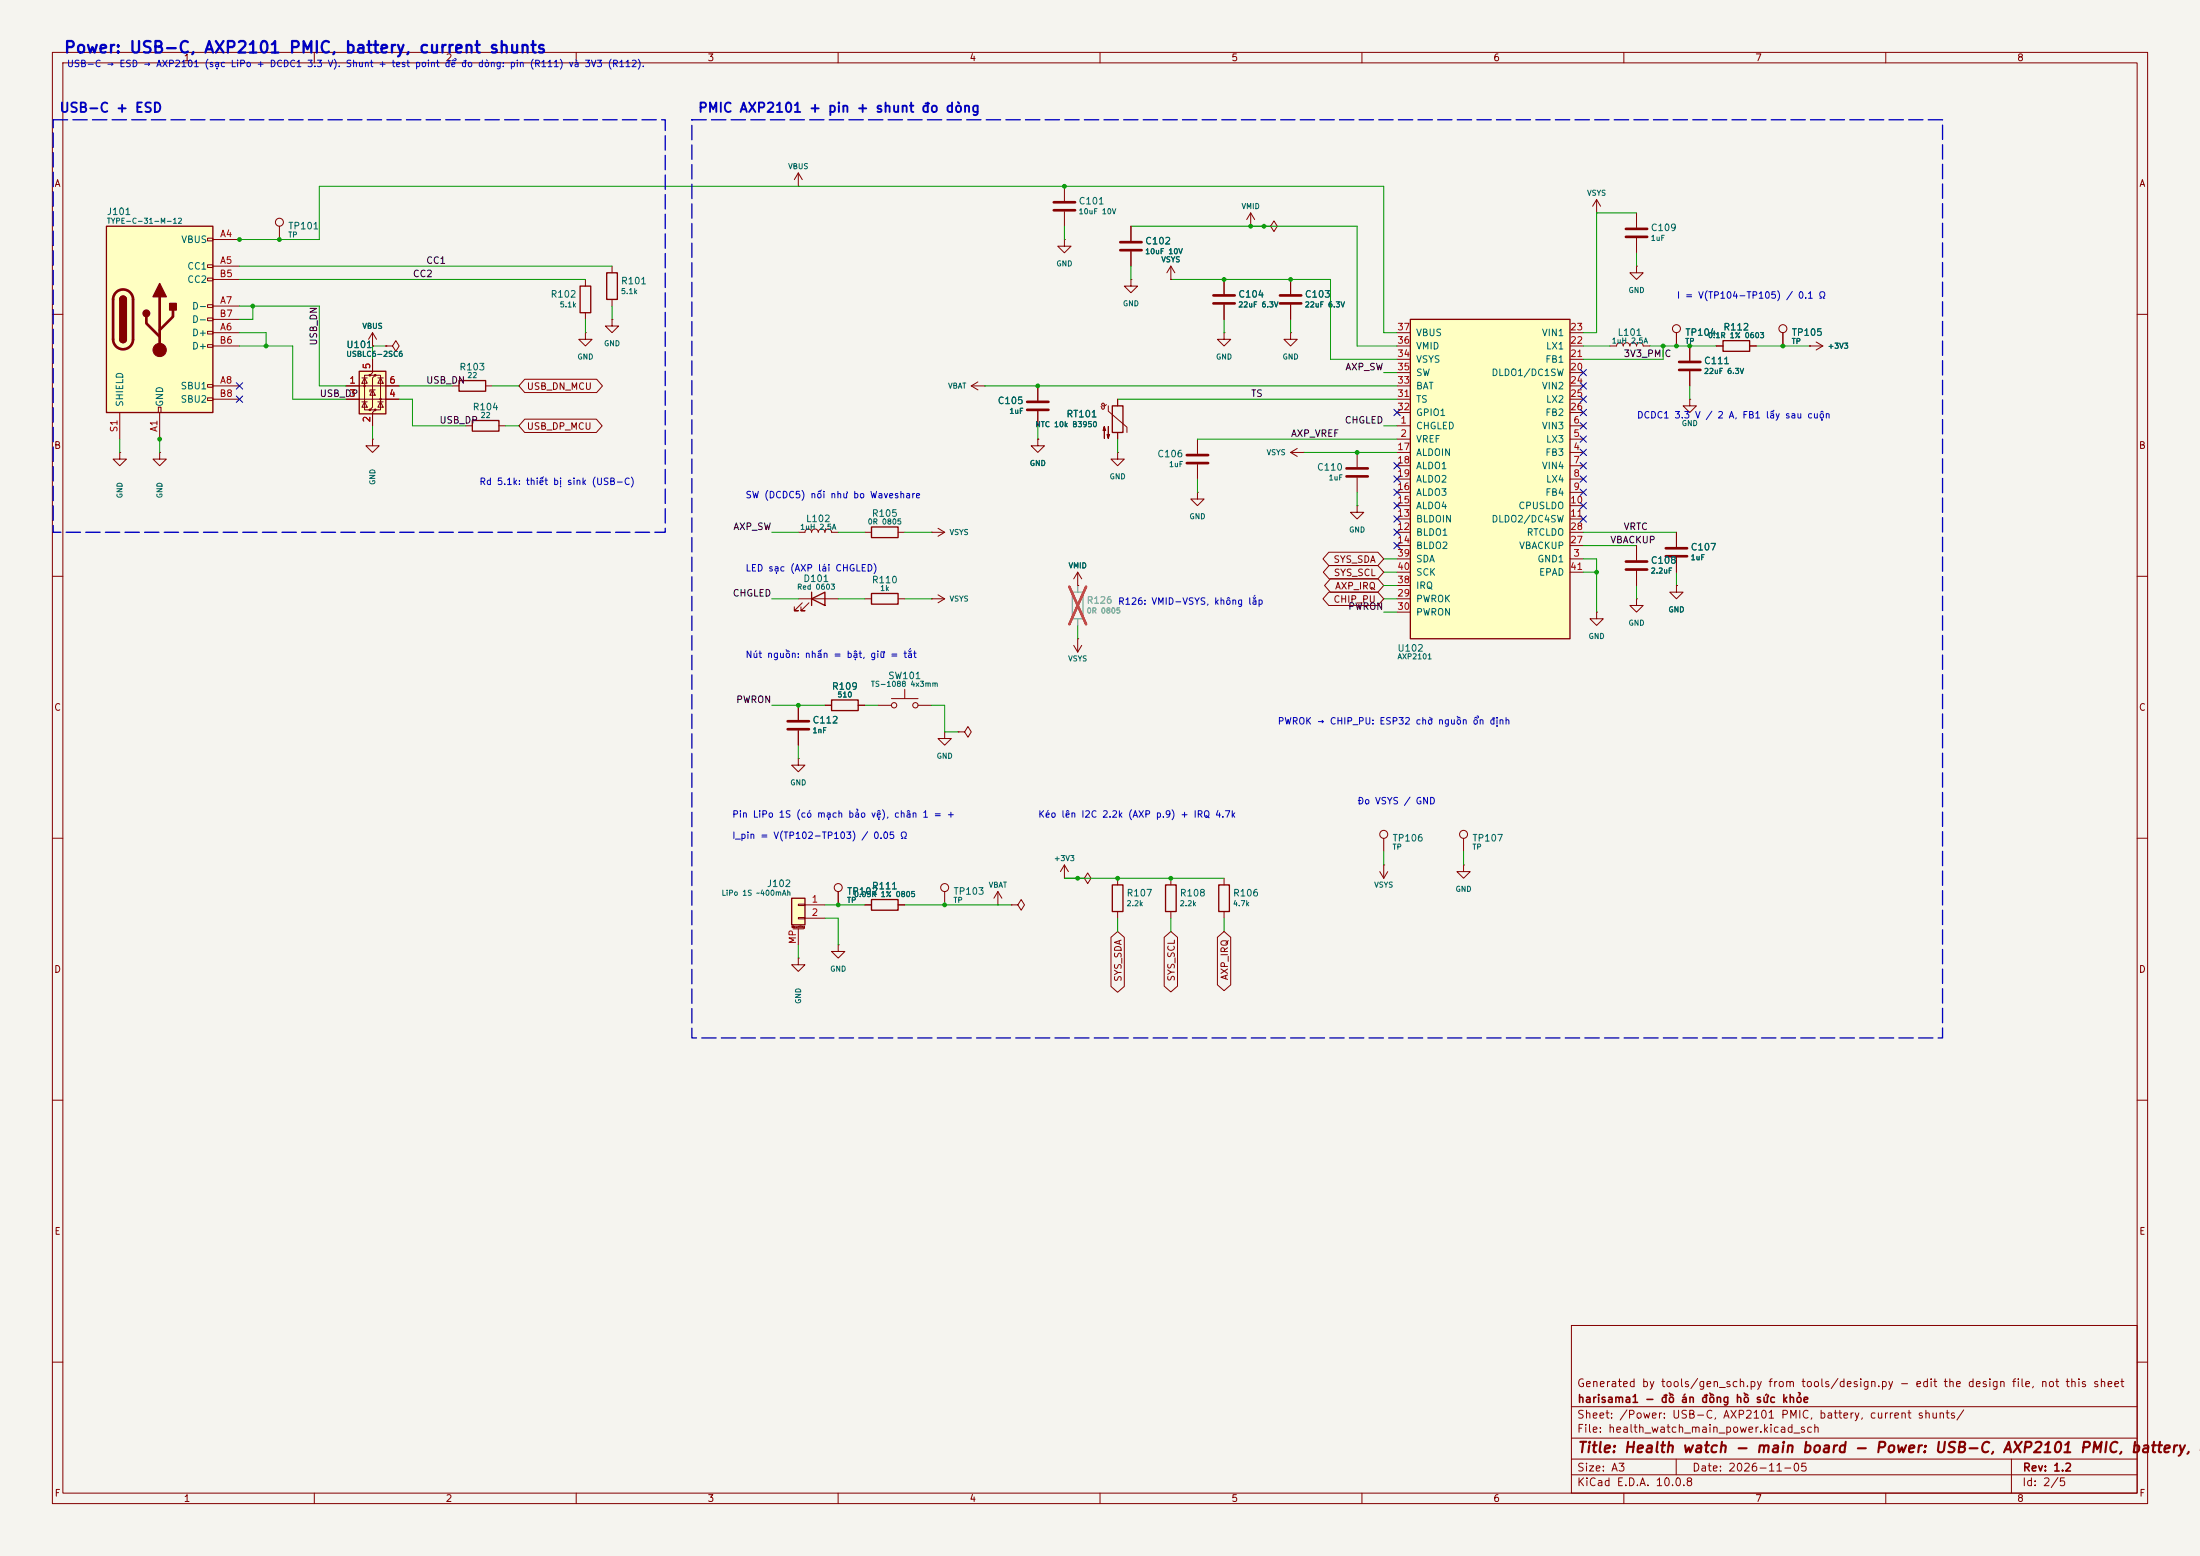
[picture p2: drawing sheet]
<svg xmlns="http://www.w3.org/2000/svg" width="420mm" height="297mm" viewBox="0 0 420 297" stroke-linecap="round" stroke-linejoin="round" font-family="sans-serif">
<path d="M0 0h420v297h-420z" fill="#f5f4ef" stroke="#f5f4ef" stroke-width=".19"/>
<g fill="none" stroke="#840000" stroke-width=".19">
<path d="M10 10h400v277h-400zM12 12h396v273h-396zM60 10v2M110 10v2M160 10v2M210 10v2M260 10v2M310 10v2M360 10v2M10 60h2M408 60h2M88.9 81.3h1.3"/>
<path d="M95.2 81.3h1.3M246.4 86.4l1.2 .7M246.4 86.4h2.5M247.6 85.6l-1.2 .8M248.9 86.4h.1M10 110h2M304.8 116.8v1.3h1.3l-1.3 1.3-1.3-1.3h1.3M304.8 116.8h.1M312.4 114.3v1.3h1.3l-1.3 1.2-1.3-1.2h1.3M312.4 114.3h.1M408 110h2M10 160h2"/>
<path d="M408 160h2M279.4 160v2.6M10 210h2M408 210h2M300 253h108v32h-108zM10 260h2M300 278.5h108M300 274.5h108M300 268.5h108M320 278.5v3M384 278.5v6.5M408 260h2"/>
<path d="M60 285v2M110 285v2M160 285v2M210 285v2M260 285v2M300 281.5h108M310 285v2M360 285v2"/>
<circle cx="279.4" cy="159.3" r=".76"/>
</g>
<path d="M90.2 80.3h5v2h-5z" fill="none" stroke="#840000" stroke-width=".25"/>
<path d="M269.2 61h30.5v60.9h-30.5z" fill="#ffffc2"/>
<path d="M269.2 61h30.5v60.9h-30.5zM158.7 133.6h5.1v2h-5.1z" fill="none" stroke="#840000" stroke-width=".25"/>
<g fill="none" stroke="#840000" stroke-width=".19">
<path d="M266.7 71.1h2.5M266.7 68.6h2.5M266.7 66h2.5M266.7 63.5h2.5M266.7 73.7h2.5M266.7 76.2h2.5M266.7 78.7h2.5M299.7 71.1h2.6M299.7 68.6h2.6M299.7 66h2.6M299.7 63.5h2.6M299.7 73.7h2.6"/>
<path d="M299.7 76.2h2.6M299.7 78.7h2.6M345.4 66h.1M345.4 66h2.6M346.7 65.3l1.3 .7M348 66l-1.3 .8M266.7 81.3h2.5M266.7 83.8h2.5M266.7 86.4h2.5M266.7 88.9h2.5M266.7 91.4h2.5M266.7 94h2.5"/>
<path d="M266.7 96.5h2.5M266.7 99.1h2.5M299.7 81.3h2.6M299.7 83.8h2.6M299.7 86.4h2.6M299.7 88.9h2.6M299.7 91.4h2.6M299.7 94h2.6M299.7 96.5h2.6M299.7 99.1h2.6M266.7 106.7h2.5M266.7 101.6h2.5"/>
<path d="M266.7 104.1h2.5M266.7 114.3h2.5M266.7 116.8h2.5M266.7 111.8h2.5M266.7 109.2h2.5M299.7 106.7h2.6M299.7 101.6h2.6M299.7 104.1h2.6M299.7 109.2h2.6M320 111.8v1.2h1.3l-1.3 1.3-1.2-1.3h1.2M320 111.8h.1M152.4 134.6v2.8"/>
<path d="M152.4 139.4v2.8M157.5 134.6h1.2M163.8 134.6h1.3M152.4 144.8v1.3h1.3l-1.3 1.2-1.3-1.2h1.3M152.4 144.8h.1M152.4 182.9v1.3h1.3l-1.3 1.2-1.3-1.2h1.3M152.4 182.9h.1"/>
</g>
<path d="M150.4 137.7h4M150.4 139.2h4" fill="none" stroke="#840000" stroke-width=".51"/>
<path d="M151.1 171.5h2.6v5h-2.6z" fill="#ffffc2"/>
<path d="M87.6 72.6h5.1v2.1h-5.1zM151.1 171.5h2.6v5h-2.6z" fill="none" stroke="#840000" stroke-width=".25"/>
<path d="M86.4 73.7h1.2M92.7 73.7h1.3M228.6 83.8v2.8M228.6 88.6v2.8M151.4 177.3h2M152.4 172.6h1.3v.2h-1.3zM152.4 175.1h1.3v.3h-1.3zM152.4 177.3v3M153.7 172.7h3.8M153.7 175.3h3.8M279.4 165.1v1.3h1.3l-1.3 1.2-1.3-1.2h1.3M279.4 165.1h.1" fill="none" stroke="#840000" stroke-width=".19"/>
<path d="M226.6 86.9h4M226.6 88.4h4" fill="none" stroke="#840000" stroke-width=".51"/>
<path d="M68.6 70.9h5.1v8.1h-5.1z" fill="#ffffc2"/>
<g fill="#840000">
<circle cx="69.6" cy="73.7" r=".25"/>
<circle cx="70.6" cy="71.6" r=".25"/>
<circle cx="70.6" cy="78.2" r=".25"/>
<circle cx="71.6" cy="71.6" r=".25"/>
<circle cx="71.6" cy="78.2" r=".25"/>
<circle cx="72.6" cy="76.2" r=".25"/>
</g>
<g fill="none" stroke="#840000" stroke-width=".19">
<path d="M66 73.7h10.2M66 76.2h10.2M69.1 76.7h1M69.1 72.1h1M69.6 72.1l.5 1.1h-1zM69.6 76.7l.5 1h-1zM70.6 71.6h-1v6.6h1M71.1 68.6v2.5l-.5 .5h1l-.5 .5v5.6l-.5 .5h1l-.5 .5v2.6M71.1 74.4l.5 1h-1zM71.1 66h.1M71.1 63.5v2.5M71.1 63.5l-.7 1.3"/>
<path d="M71.1 63.5l.8 1.3M71.6 74.4h-1v.4M71.6 71.6h1v6.6h-1M72.1 76.7h1.1M72.1 72.1h1.1M72.6 72.1l.6 1.1h-1.1zM72.6 76.7l.6 1h-1.1zM73.7 66h1.2l.7-1 .6 1-.6 1.1-.7-1.1M73.7 66h.1"/>
</g>
<path d="M68.6 70.9h5.1v8.1h-5.1z" fill="none" stroke="#840000" stroke-width=".25"/>
<path d="M20.3 43.2h20.3v35.5h-20.3z" fill="#ffffc2"/>
<g fill="none" stroke="#840000" stroke-width=".19">
<path d="M152.4 35.6h.1M152.4 33l-.8 1.3M152.4 33l.8 1.3M152.4 33v2.6M203.2 35.6v2.8M304.8 38.1l-.8 1.3M304.8 38.1l.8 1.3M304.8 38.1v2.5M39.6 45.5h1v.5h-1zM39.6 50.5h1v.6h-1zM39.6 53.1h1v.5h-1zM39.6 58.2h1v.5h-1z"/>
<path d="M40.6 45.7h5.1M40.6 50.8h5.1M40.6 58.4h5.1M40.6 53.3h5.1M53.3 43.2v2.5M111.8 53.3v1.3M111.8 59.7v1.3M116.8 50.8v1.3M116.8 57.2v1.2M203.2 45.7v1.3h1.3l-1.3 1.3-1.3-1.3h1.3M203.2 45.7h.1M203.2 40.4v2.8"/>
<path d="M215.9 53.3v1.3h1.3l-1.3 1.3-1.3-1.3h1.3M215.9 53.3h.1M215.9 43.2v2.8M215.9 48v2.8M223.5 53.3h.1M223.5 50.8v2.5M223.5 50.8l-.7 1.3M223.5 50.8l.8 1.3M233.7 53.3v2.8M233.7 58.2v2.8M238.8 43.2h.1M238.8 40.6l-.8 1.3"/>
<path d="M238.8 40.6l.7 1.3M238.8 40.6v2.6M241.3 43.2h1.3l.6-1 .6 1-.6 1-.6-1M241.3 43.2h.1M246.4 53.3v2.8M246.4 58.2v2.8M304.8 40.6h.1M312.4 50.8v1.3h1.3l-1.3 1.2-1.3-1.2h1.3M312.4 50.8h.1M312.4 40.6v2.8M312.4 45.5v2.8M22.9 78.7v5.1"/>
<path d="M30.2 77.7h.5v1h-.5zM30.5 78.7v5.1M39.6 60.7h1v.5h-1zM39.6 63.2h1v.6h-1zM39.6 65.8h1v.5h-1zM39.6 73.4h1v.5h-1zM39.6 75.9h1v.6h-1zM40.6 63.5h5.1M40.6 73.7h5.1M40.6 66h5.1M40.6 61h5.1M40.6 76.2h5.1"/>
<path d="M66 73.7h2.6M66 76.2h2.6M71.1 66h.1M71.1 68.6v2.5M71.1 78.7v2.6M73.7 66h.1M73.7 73.7h2.5M73.7 76.2h2.5M100.2 72.4h13.7l1.1 1.3-1.1 1.2h-13.7l-1.1-1.2zM111.8 63.5v1.3h1.2l-1.2 1.2-1.3-1.2h1.3M111.8 63.5h.1M116.8 61v1.2h1.3l-1.3 1.3-1.2-1.3h1.2"/>
<path d="M116.8 61h.1M185.4 73.7h2.6M185.4 73.7l1.3 .7M186.7 72.9l-1.3 .8M188 73.7h.1M198.1 73.7v2.8M198.1 78.5v2.8M210.2 77.6l.2 .4 .2 .1M211.2 77.2l-.2 .2-.4 .1-.2-.1v-.3l.2-.1 .2 .2v.7l-.2 .2M211.6 77.5v1l3.5 3v1.1M213.4 76.2v1.3M233.7 63.5v1.3h1.2l-1.2 1.2-1.3-1.2h1.3"/>
<path d="M233.7 63.5h.1M246.4 63.5v1.3h1.2l-1.2 1.2-1.3-1.2h1.3M246.4 63.5h.1M307.3 66h1.3a.64 .64 0 0 1 .6-.6 .64 .64 0 0 1 .7 .6 .64 .64 0 0 1 .6-.6 .64 .64 0 0 1 .6 .6 .64 .64 0 0 1 .7-.6 .64 .64 0 0 1 .6 .6 .64 .64 0 0 1 .7-.6 .64 .64 0 0 1 .6 .6h1.3M320 63.5v2.5M322.6 76.2v1.3h1.2l-1.2 1.2-1.3-1.2h1.3M322.6 76.2h.1M322.6 66v2.8M322.6 70.9v2.8M327.7 66h1.2M334 66h1.3M340.4 63.5v2.5"/>
<path d="M345.4 66h.1M22.9 86.4v1.2h1.2l-1.2 1.3-1.3-1.3h1.3M22.9 86.4h.1M30.5 86.4v1.2h1.2l-1.2 1.3-1.3-1.3h1.3M30.5 86.4h.1M71.1 83.8v1.3h1.3l-1.3 1.3-1.3-1.3h1.3M71.1 83.8h.1M100.2 80h13.6l1.2 1.3-1.2 1.3h-13.6l-1.1-1.3zM198.1 83.8v1.3h1.3l-1.3 1.3-1.3-1.3h1.3M198.1 83.8h.1M213.4 86.4v1.2h1.2l-1.2 1.3-1.3-1.3h1.3M213.4 86.4h.1"/>
<path d="M213.4 82.6v1.2M228.6 94v1.3h1.3l-1.3 1.2-1.3-1.2h1.3M228.6 94h.1M259.1 96.5v1.3h1.2l-1.2 1.3-1.3-1.3h1.3M259.1 96.5h.1M259.1 86.4v2.8M259.1 91.2v2.8M152.4 101.6h1.3a.64 .64 0 0 1 .6-.6 .64 .64 0 0 1 .6 .6 .64 .64 0 0 1 .7-.6 .64 .64 0 0 1 .6 .6 .64 .64 0 0 1 .6-.6 .64 .64 0 0 1 .7 .6 .64 .64 0 0 1 .6-.6 .64 .64 0 0 1 .6 .6h1.3M152.4 114.3h7.6M153.2 115.1l-1.6 1.5h.8h-.8v-.8M154.4 115.1l-1.5 1.5h.8h-.8v-.8M165.1 101.6h1.3"/>
<path d="M165.1 114.3h1.3M171.4 101.6h1.3M171.4 114.3h1.3M177.8 114.3h.1M177.8 101.6h.1M177.8 101.6h2.5M177.8 114.3h2.5M179.1 113.5l1.2 .8M179.1 100.8l1.2 .8M180.3 114.3l-1.2 .8M180.3 101.6l-1.2 .8M205.7 111.8h.1"/>
<path d="M205.7 109.2l-.7 1.3M205.7 109.2l.8 1.3M205.7 109.2v2.6M253.7 113h9.3l1.2 1.3-1.2 1.3h-9.3l-1.1-1.3zM253.7 105.4h9.3l1.2 1.3-1.2 1.3h-9.3l-1.1-1.3zM253.7 107.9h9.3l1.2 1.3-1.2 1.3h-9.3l-1.1-1.3zM254 110.5h9l1.2 1.3-1.2 1.2h-9l-1.1-1.2zM312.4 104.1v2.8M312.4 109v2.8M320 111.8h.1M320 101.6v2.8M320 106.4v2.8"/>
<path d="M152.4 134.6v2.8M152.4 139.4v2.8M157.5 134.6h1.2M163.8 134.6h1.3M167.6 134.6h2.6M170.2 133.4h5.1M172.7 131.6v1.8M175.3 134.6h2.5M180.3 139.7v1.3h1.3l-1.3 1.2-1.2-1.2h1.2M180.3 139.7h.1M182.9 139.7h1.2l.7-1 .6 1-.6 1-.7-1M182.9 139.7h.1"/>
<path d="M205 123.2l.7 1.3M205.7 121.9h.1M205.7 121.9v2.6M206.5 123.2l-.8 1.3M160 170.2v2.5M165.1 172.7h1.3M171.4 172.7h1.3M180.3 170.2v2.5M190.5 172.7h.1M190.5 170.2l-.8 1.3M190.5 170.2l.8 1.3M190.5 170.2v2.5"/>
<path d="M193 172.7h1.3l.6-1 .7 1-.7 1-.6-1M193 172.7h.1M203.2 167.6h.1M203.2 165.1v2.5M203.2 165.1l-.8 1.3M203.2 165.1l.8 1.3M205.7 167.6h1.3l.6-1 .7 1-.7 1.1-.6-1.1M205.7 167.6h.1M212.1 178.9l1.3-1.1 1.2 1.1v9.4l-1.2 1.1-1.3-1.1zM213.4 167.6v1.3M213.4 174v1.3M222.2 178.9l1.3-1.1 1.3 1.1v9.3l-1.3 1.1-1.3-1.1z"/>
<path d="M223.5 167.6v1.3M223.5 174v1.3M232.4 178.9l1.3-1.1 1.3 1.1v9.1l-1.3 1.1-1.3-1.1zM233.7 167.6v1.3M233.7 174v1.3M263.4 166.4l.8 1.2M264.2 165.1h.1M264.2 160v2.6M264.2 165.1v2.5M264.9 166.4l-.7 1.2M160 180.3v1.3h1.3l-1.3 1.3-1.3-1.3h1.3M160 180.3h.1"/>
<circle cx="53.3" cy="42.4" r=".76"/>
<circle cx="320" cy="62.7" r=".76"/>
<circle cx="340.4" cy="62.7" r=".76"/>
<circle cx="170.7" cy="134.6" r=".51"/>
<circle cx="174.8" cy="134.6" r=".51"/>
<circle cx="264.2" cy="159.3" r=".76"/>
<circle cx="160" cy="169.4" r=".76"/>
<circle cx="180.3" cy="169.4" r=".76"/>
</g>
<g fill="none" stroke="#840000" stroke-width=".25">
<path d="M20.3 43.2h20.3v35.5h-20.3zM22.9 57.2a.64 .64 0 0 1 .6-.7 .64 .64 0 0 1 .6 .7M110.7 54.6h2.1v5.1h-2.1zM115.8 52.1h2.1v5.1h-2.1zM22.9 64.8a.64 .64 0 0 0 .6 .6 .64 .64 0 0 0 .6-.6M212.3 77.5h2.1v5.1h-2.1zM328.9 65h5.1v2.1h-5.1zM154.9 114.3l2.6-1.3v2.6zM154.9 113v2.6M166.4 100.6h5v2h-5zM166.4 113.3h5v2h-5zM166.4 171.7h5v2h-5z"/>
<path d="M212.3 168.9h2.1v5.1h-2.1zM222.5 168.9h2v5.1h-2zM232.7 168.9h2v5.1h-2z"/>
</g>
<g fill="none" stroke="#840000" stroke-width=".51">
<path d="M201.2 38.6h4M22.1 55.8a1.9 1.9 0 0 1 2.1-.4 1.9 1.9 0 0 1 1.2 1.8v7.6a1.91 1.91 0 0 1-1.9 1.9 1.91 1.91 0 0 1-1.9-1.9v-7.8l.2-.6zM30.5 56.6v10.2M33 59.2v1.3l-2.5 2.5M201.2 40.1h4M213.9 46.2h4M213.9 47.8h4M231.6 56.4h4.1M231.6 57.9h4.1M244.3 56.4h4.1M244.3 57.9h4.1M310.4 43.7h4.1"/>
<path d="M310.4 45.2h4.1M27.9 60.5v1.2l2.6 2.6M196.1 76.7h4.1M196.1 78.2h4.1M320.5 69.1h4.1M320.5 70.6h4.1M257 89.4h4.1M257 90.9h4.1M310.4 107.2h4.1M310.4 108.7h4.1M318 104.6h4.1M318 106.2h4.1"/>
</g>
<g fill="#840000" stroke="#840000" stroke-width=".25">
<path d="M22.9 57.2h1.2v7.6h-1.2z"/>
<path d="M23 56.7a.64 .64 0 0 1 .7-.1 .64 .64 0 0 1 .4 .6h-1.2z"/>
<path d="M22.9 64.8h1.2a.64 .64 0 0 1-.6 .6 .64 .64 0 0 1-.6-.6z"/>
<path d="M30.5 54.1l1.2 2.5h-2.5z"/>
<path d="M32.4 57.9h1.3v1.3h-1.3z"/>
<circle cx="27.9" cy="59.8" r=".63"/>
</g>
<g fill="#840000" stroke="#840000" stroke-width=".19">
<path d="M210.8 81.4l.3 .8h-.5l.2-.8v2.3z"/>
<path d="M211.6 81.4v2.3l-.3-.8h.5l-.2 .8z"/>
<circle cx="30.5" cy="66.8" r="1.27"/>
</g>
<path d="M204.7 113h2.1v5.1h-2.1z" fill="none" stroke="#9c9b98" stroke-width=".25"/>
<path d="M205.7 111.8v1.2M205.7 118.1v1.3" fill="none" stroke="#9c9b98" stroke-width=".19"/>
<path d="M204.1 112l3.2 7.2M207.3 112l-3.2 7.2" fill="none" stroke="#e12e31" stroke-width=".46"/>
<g fill="none" stroke="#009600" stroke-width=".19">
<path d="M45.7 58.4h15.3v15.3h5M45.7 45.7h15.3v-10.1h203.2v27.9h2.5M45.7 53.3h66.1M45.7 50.8h71.1M48.3 58.4v2.6h-2.6M116.8 58.4v2.6M203.2 43.2v2.5M215.9 50.8v2.5M215.9 43.2h43.2v22.8h7.6M223.5 53.3h30.5v15.3h12.7M312.4 40.6h-7.6v22.9h-2.5M312.4 48.3v2.5"/>
<path d="M45.7 66h10.2v10.2h10.1M45.7 63.5h5.1v2.5M73.7 66h-2.6v2.6M76.2 76.2h2.5v5.1h10.2M76.2 73.7h10.2M94 73.7h5.1M111.8 61v2.5M188 73.7h78.7M213.4 76.2h53.3M233.7 61v2.5M246.4 61v2.5M264.2 71.1h2.5"/>
<path d="M302.3 66h5M315 66h12.7M317.5 66v2.6h-15.2M322.6 73.7v2.5M335.3 66h10.1M22.9 83.8v2.6M30.5 83.8v2.6M71.1 81.3v2.5M96.5 81.3h2.6M198.1 81.3v2.5M213.4 83.8v2.6M228.6 91.4v2.6"/>
<path d="M228.6 83.8h38.1M248.9 86.4h17.8M259.1 94v2.5M264.2 81.3h2.5M147.3 114.3h5.1M147.3 101.6h5.1M160 114.3h5.1M160 101.6h5.1M172.7 114.3h5.1M172.7 101.6h5.1M205.7 119.4v2.5M264.2 114.3h2.5"/>
<path d="M264.2 109.2h2.5M264.2 116.8h2.5M264.2 111.8h2.5M264.2 106.7h2.5M302.3 101.6h17.7M302.3 106.7h2.5v10.1M302.3 109.2h2.5M302.3 104.1h10.1M312.4 111.8v2.5M320 109.2v2.6M147.3 134.6h10.2M165.1 134.6h2.5"/>
<path d="M177.8 134.6h2.5v5.1h2.6M152.4 142.2v2.6M157.5 172.7h7.6M157.5 175.3h2.5v5M172.7 172.7h20.3M203.2 167.6h30.5M213.4 175.3v2.5M223.5 175.3v2.5M233.7 175.3v2.5M264.2 162.6v2.5M279.4 162.6v2.5M152.4 180.3v2.6"/>
</g>
<g fill="none" stroke="#000084" stroke-width=".19">
<path d="M45.1 73.1l1.2 1.2M45.1 75.6l1.2 1.2M46.3 73.1l-1.2 1.2M46.3 75.6l-1.2 1.2M266.1 78.1l1.2 1.2M267.3 78.1l-1.2 1.2M301.7 78.1l1.2 1.2M301.7 70.5l1.2 1.2M301.7 73.1l1.2 1.2M301.7 75.6l1.2 1.2M302.9 78.1l-1.2 1.2M302.9 70.5l-1.2 1.2"/>
<path d="M302.9 73.1l-1.2 1.2M302.9 75.6l-1.2 1.2M266.1 98.5l1.2 1.2M266.1 95.9l1.2 1.2M266.1 88.3l1.2 1.2M266.1 93.4l1.2 1.2M266.1 90.8l1.2 1.2M267.3 98.5l-1.2 1.2M267.3 95.9l-1.2 1.2M267.3 88.3l-1.2 1.2M267.3 93.4l-1.2 1.2M267.3 90.8l-1.2 1.2"/>
<path d="M301.7 90.8l1.2 1.2M301.7 88.3l1.2 1.2M301.7 93.4l1.2 1.2M301.7 95.9l1.2 1.2M301.7 98.5l1.2 1.2M301.7 85.8l1.2 1.2M301.7 83.2l1.2 1.2M301.7 80.7l1.2 1.2M302.9 90.8l-1.2 1.2M302.9 88.3l-1.2 1.2M302.9 93.4l-1.2 1.2M302.9 95.9l-1.2 1.2"/>
<path d="M302.9 98.5l-1.2 1.2M302.9 85.8l-1.2 1.2M302.9 83.2l-1.2 1.2M302.9 80.7l-1.2 1.2M266.1 101l1.2 1.2M266.1 103.5l1.2 1.2M267.3 101l-1.2 1.2M267.3 103.5l-1.2 1.2"/>
</g>
<path d="M10.2 22.9h116.8v78.7h-116.8zM132.1 22.9h238.7v175.2h-238.7z" fill="none" stroke="#0000c2" stroke-width=".25" stroke-dasharray="2.7 1"/>
<g fill="#009600">
<circle cx="238.8" cy="43.2" r=".46"/>
<circle cx="233.7" cy="53.3" r=".46"/>
<circle cx="205.7" cy="167.6" r=".46"/>
<circle cx="160" cy="172.7" r=".46"/>
<circle cx="180.3" cy="172.7" r=".46"/>
<circle cx="223.5" cy="167.6" r=".46"/>
<circle cx="213.4" cy="167.6" r=".46"/>
<circle cx="241.3" cy="43.2" r=".46"/>
<circle cx="246.4" cy="53.3" r=".46"/>
<circle cx="152.4" cy="134.6" r=".46"/>
<circle cx="259.1" cy="86.4" r=".46"/>
<circle cx="340.4" cy="66" r=".46"/>
<circle cx="304.8" cy="109.2" r=".46"/>
<circle cx="320" cy="66" r=".46"/>
<circle cx="322.6" cy="66" r=".46"/>
<circle cx="317.5" cy="66" r=".46"/>
<circle cx="203.2" cy="35.6" r=".46"/>
<circle cx="198.1" cy="73.7" r=".46"/>
<circle cx="45.7" cy="45.7" r=".46"/>
<circle cx="53.3" cy="45.7" r=".46"/>
<circle cx="30.5" cy="83.8" r=".46"/>
<circle cx="48.3" cy="58.4" r=".46"/>
<circle cx="50.8" cy="66" r=".46"/>
</g>
<text font-size="2.2" fill="#0000c2" x="12.1" y="10.7">Power: USB-C, AXP2101 PMIC, battery, current shunts</text>
<text font-size="2" fill="#840000" x="301" y="277.8">Title: Health watch - main board - Power: USB-C, AXP2101 PMIC, battery, c</text>
<g font-size="1.8" fill="#0000c2">
<text x="11.2" y="21.9">USB-C + ESD</text>
<text x="133.1" y="21.9">PMIC AXP2101 + pin + shunt đo dòng</text>
</g>
<g font-size="1.5" fill="#840000">
<text x="300.9" y="265.1">Generated by tools/gen_sch.py from tools/design.py - edit the design file, not this sheet</text>
<text x="301" y="268.1">harisama1 - đồ án đồng hồ sức khỏe</text>
<text x="300.9" y="273.8">File: health_watch_main_power.kicad_sch</text>
<text x="300.9" y="271.1">Sheet: /Power: USB-C, AXP2101 PMIC, battery, current shunts/</text>
<text x="300.9" y="281.2">Size: A3</text>
<text x="322.9" y="281.2">Date: 2026-11-05</text>
<text x="386" y="281.2">Rev: 1.2</text>
<text x="300.9" y="284">KiCad E.D.A. 10.0.8</text>
<text x="385.9" y="284">Id: 2/5</text>
</g>
<g font-size="1.3" fill="#840000">
<text x="35" y="12">1</text>
<text x="85" y="12">2</text>
<text x="135" y="12">3</text>
<text x="185" y="12">4</text>
<text x="235" y="12">5</text>
<text x="285" y="12">6</text>
<text x="335" y="12">7</text>
<text x="385" y="12">8</text>
<text x="10.3" y="36">A</text>
<text x="408.3" y="36">A</text>
<text x="100.5" y="74.7">USB_DN_MCU</text>
<text x="100.5" y="82.3">USB_DP_MCU</text>
<text x="10.2" y="86">B</text>
<text x="408.2" y="86">B</text>
<text x="254.5" y="107.7">SYS_SDA</text>
<text x="254.5" y="110.3">SYS_SCL</text>
<text x="254.8" y="112.8">AXP_IRQ</text>
<text x="254.5" y="115.4">CHIP_PU</text>
<text x="10.2" y="136">C</text>
<text x="408.2" y="136">C</text>
<text x="10.2" y="186">D</text>
<text x="408.2" y="186">D</text>
<text x="214.4" y="187.5" transform="rotate(-90 214.4 187.5)">SYS_SDA</text>
<text x="224.6" y="187.4" transform="rotate(-90 224.6 187.4)">SYS_SCL</text>
<text x="234.7" y="187.2" transform="rotate(-90 234.7 187.2)">AXP_IRQ</text>
<text x="10.3" y="236">E</text>
<text x="408.3" y="236">E</text>
<text x="10.3" y="286">F</text>
<text x="35" y="287">1</text>
<text x="85" y="287">2</text>
<text x="135" y="287">3</text>
<text x="185" y="287">4</text>
<text x="235" y="287">5</text>
<text x="285" y="287">6</text>
<text x="335" y="287">7</text>
<text x="385" y="287">8</text>
<text x="408.3" y="286">F</text>
</g>
<g font-size="1.3" fill="#0000c2">
<text x="12.7" y="13.1">USB-C → ESD → AXP2101 (sạc LiPo + DCDC1 3.3 V). Shunt + test point để đo dòng: pin (R111) và 3V3 (R112).</text>
<text x="320" y="57.3">I = V(TP104-TP105) / 0.1 Ω</text>
<text x="312.4" y="80.2">DCDC1 3.3 V / 2 A, FB1 lấy sau cuộn</text>
<text x="91.4" y="92.9">Rd 5.1k: thiết bị sink (USB-C)</text>
<text x="142.2" y="95.4">SW (DCDC5) nối như bo Waveshare</text>
<text x="142.2" y="109.4">LED sạc (AXP lái CHGLED)</text>
<text x="213.3" y="115.7">R126: VMID-VSYS, không lắp</text>
<text x="142.2" y="125.9">Nút nguồn: nhấn = bật, giữ = tắt</text>
<text x="243.8" y="138.6">PWROK → CHIP_PU: ESP32 chờ nguồn ổn định</text>
<text x="259.1" y="153.8">Đo VSYS / GND</text>
<text x="139.7" y="156.4">Pin LiPo 1S (có mạch bảo vệ), chân 1 = +</text>
<text x="139.7" y="160.4">I_pin = V(TP102-TP103) / 0.05 Ω</text>
<text x="198.1" y="156.4">Kéo lên I2C 2.2k (AXP p.9) + IRQ 4.7k</text>
</g>
<g font-size="1.3" fill="#006464">
<text x="20.3" y="41.3">J101</text>
<text x="205.8" y="39.3">C101</text>
<text x="34.5" y="46.7">VBUS</text>
<text x="54.9" y="44.1">TP101</text>
<text x="218.5" y="47">C102</text>
<text x="315" y="44.4">C109</text>
<text x="35.6" y="51.8">CC1</text>
<text x="35.6" y="54.3">CC2</text>
<text x="36.6" y="59.4">D-</text>
<text x="105" y="57.1">R102</text>
<text x="118.4" y="54.6">R101</text>
<text x="236.3" y="57.1">C104</text>
<text x="249" y="57.1">C103</text>
<text x="36.6" y="64.5">D+</text>
<text x="36.6" y="61.9">D-</text>
<text x="270.2" y="64.5">VBUS</text>
<text x="294.2" y="64.5">VIN1</text>
<text x="308.7" y="64.4">L101</text>
<text x="321.6" y="64.4">TP104</text>
<text x="328.9" y="63.4">R112</text>
<text x="341.9" y="64.4">TP105</text>
<text x="36.6" y="67">D+</text>
<text x="66" y="66.7">U101</text>
<text x="87.6" y="71">R103</text>
<text x="270.2" y="69.5">VSYS</text>
<text x="270.2" y="67">VMID</text>
<text x="294.9" y="69.5">FB1</text>
<text x="295" y="67">LX1</text>
<text x="325.2" y="69.8">C111</text>
<text x="23.8" y="77.8" transform="rotate(-90 23.8 77.8)">SHIELD</text>
<text x="31.4" y="77.8" transform="rotate(-90 31.4 77.8)">GND</text>
<text x="34.4" y="74.6">SBU1</text>
<text x="34.4" y="77.2">SBU2</text>
<text x="190.4" y="77.4">C105</text>
<text x="270.2" y="77.2">TS</text>
<text x="270.2" y="74.6">BAT</text>
<text x="270.2" y="72.1">SW</text>
<text x="284.6" y="72.1">DLDO1/DC1SW</text>
<text x="294.2" y="74.6">VIN2</text>
<text x="295" y="77.2">LX2</text>
<text x="90.1" y="78.6">R104</text>
<text x="203.5" y="80">RT101</text>
<text x="270.2" y="82.2">CHGLED</text>
<text x="270.2" y="79.7">GPIO1</text>
<text x="294.2" y="82.2">VIN3</text>
<text x="294.9" y="79.7">FB2</text>
<text x="220.8" y="87.6">C106</text>
<text x="270.2" y="84.8">VREF</text>
<text x="270.2" y="87.3">ALDOIN</text>
<text x="270.2" y="89.9">ALDO1</text>
<text x="294.2" y="89.9">VIN4</text>
<text x="294.9" y="87.3">FB3</text>
<text x="295" y="84.8">LX3</text>
<text x="251.3" y="90.1">C110</text>
<text x="270.2" y="94.9">ALDO3</text>
<text x="270.2" y="92.4">ALDO2</text>
<text x="294.9" y="94.9">FB4</text>
<text x="295" y="92.4">LX4</text>
<text x="153.8" y="100">L102</text>
<text x="166.3" y="98.9">R105</text>
<text x="270.2" y="100">BLDOIN</text>
<text x="270.2" y="97.5">ALDO4</text>
<text x="284.6" y="100">DLDO2/DC4SW</text>
<text x="289.8" y="97.5">CPUSLDO</text>
<text x="270.2" y="102.6">BLDO1</text>
<text x="270.2" y="105.1">BLDO2</text>
<text x="270.2" y="107.6">SDA</text>
<text x="289.9" y="105.1">VBACKUP</text>
<text x="291.3" y="102.6">RTCLDO</text>
<text x="293.4" y="107.6">GND1</text>
<text x="315" y="107.9">C108</text>
<text x="322.7" y="105.4">C107</text>
<text x="153.3" y="111.4">D101</text>
<text x="166.3" y="111.6">R110</text>
<text x="270.2" y="112.7">IRQ</text>
<text x="270.2" y="110.2">SCK</text>
<text x="293.7" y="110.2">EPAD</text>
<text x="270.2" y="115.3">PWROK</text>
<text x="270.2" y="117.8">PWRON</text>
<text x="266.7" y="124.7">U102</text>
<text x="158.7" y="132">R109</text>
<text x="169.4" y="129.9">SW101</text>
<text x="155" y="138.4">C112</text>
<text x="265.7" y="160.9">TP106</text>
<text x="281" y="160.9">TP107</text>
<text x="146.3" y="169.6">J102</text>
<text x="161.6" y="171.1">TP102</text>
<text x="166.3" y="170.1">R111</text>
<text x="181.9" y="171.1">TP103</text>
<text x="215" y="171.4">R107</text>
<text x="225.1" y="171.4">R108</text>
<text x="235.3" y="171.4">R106</text>
</g>
<g font-size="1.3" fill="#a90000">
<text x="41.9" y="45.6">A4</text>
<text x="41.8" y="53.2">B5</text>
<text x="41.9" y="50.7">A5</text>
<text x="41.9" y="58.3">A7</text>
<text x="41.8" y="65.9">B6</text>
<text x="41.8" y="60.8">B7</text>
<text x="41.9" y="63.4">A6</text>
<text x="266.6" y="65.9">36</text>
<text x="266.6" y="63.4">37</text>
<text x="299.7" y="65.9">22</text>
<text x="299.7" y="63.4">23</text>
<text x="71" y="70.6" transform="rotate(-90 71 70.6)">5</text>
<text x="266.6" y="68.4">34</text>
<text x="266.6" y="71">35</text>
<text x="299.7" y="71">20</text>
<text x="299.7" y="68.4">21</text>
<text x="41.8" y="76.1">B8</text>
<text x="41.9" y="73.5">A8</text>
<text x="66.6" y="73.5">1</text>
<text x="66.6" y="76.1">3</text>
<text x="74.2" y="76.1">4</text>
<text x="74.2" y="73.5">6</text>
<text x="266.6" y="76.1">31</text>
<text x="266.6" y="73.5">33</text>
<text x="299.7" y="73.5">24</text>
<text x="299.7" y="76.1">25</text>
<text x="22.7" y="82.6" transform="rotate(-90 22.7 82.6)">S1</text>
<text x="30.3" y="82.6" transform="rotate(-90 30.3 82.6)">A1</text>
<text x="71" y="80.7" transform="rotate(-90 71 80.7)">2</text>
<text x="266.6" y="78.6">32</text>
<text x="267.2" y="81.1">1</text>
<text x="267.2" y="83.7">2</text>
<text x="299.7" y="78.6">26</text>
<text x="300.3" y="83.7">5</text>
<text x="300.3" y="81.1">6</text>
<text x="266.6" y="86.2">17</text>
<text x="266.6" y="88.8">18</text>
<text x="300.3" y="86.2">4</text>
<text x="300.3" y="88.8">7</text>
<text x="266.6" y="93.8">16</text>
<text x="266.6" y="91.3">19</text>
<text x="300.3" y="91.3">8</text>
<text x="300.3" y="93.8">9</text>
<text x="266.6" y="101.5">12</text>
<text x="266.6" y="98.9">13</text>
<text x="266.6" y="96.4">15</text>
<text x="299.7" y="96.4">10</text>
<text x="299.7" y="98.9">11</text>
<text x="299.7" y="101.5">28</text>
<text x="266.6" y="104">14</text>
<text x="266.6" y="106.5">39</text>
<text x="299.7" y="104">27</text>
<text x="300.3" y="106.5">3</text>
<text x="266.6" y="111.6">38</text>
<text x="266.6" y="109.1">40</text>
<text x="299.7" y="109.1">41</text>
<text x="266.6" y="114.2">29</text>
<text x="266.6" y="116.7">30</text>
<text x="154.8" y="172.6">1</text>
<text x="154.8" y="175.1">2</text>
<text x="152.3" y="180.3" transform="rotate(-90 152.3 180.3)">MP</text>
</g>
<g font-size="1.3" fill="#0f0f0f">
<text x="78.7" y="53.2">CC2</text>
<text x="81.3" y="50.7">CC1</text>
<text x="60.8" y="66.1" transform="rotate(-90 60.8 66.1)">USB_DN</text>
<text x="256.7" y="71">AXP_SW</text>
<text x="309.9" y="68.5">3V3_PMIC</text>
<text x="60.9" y="76.1">USB_DP</text>
<text x="81.3" y="73.5">USB_DN</text>
<text x="238.7" y="76.1">TS</text>
<text x="83.8" y="81.2">USB_DP</text>
<text x="246.4" y="83.7">AXP_VREF</text>
<text x="256.6" y="81.2">CHGLED</text>
<text x="139.9" y="101.5">AXP_SW</text>
<text x="309.9" y="101.5">VRTC</text>
<text x="307.3" y="104">VBACKUP</text>
<text x="139.8" y="114.2">CHGLED</text>
<text x="257.3" y="116.7">PWRON</text>
<text x="140.4" y="134.5">PWRON</text>
</g>
<text font-size="1.3" fill="#939391" x="207.3" y="115.5">R126</text>
<g font-size="1" fill="#006464">
<text x="150.4" y="32.5">VBUS</text>
<text x="205.8" y="41.1">10uF 10V</text>
<text x="236.9" y="40.1">VMID</text>
<text x="302.9" y="37.6">VSYS</text>
<text x="20.3" y="42.9">TYPE-C-31-M-12</text>
<text x="54.9" y="45.6">TP</text>
<text x="315" y="46.2">1uF</text>
<text x="201.6" y="51.1">GND</text>
<text x="218.5" y="48.7">10uF 10V</text>
<text x="221.6" y="50.3">VSYS</text>
<text x="106.8" y="58.9">5.1k</text>
<text x="118.4" y="56.4">5.1k</text>
<text x="214.3" y="58.7">GND</text>
<text x="236.3" y="58.9">22uF 6.3V</text>
<text x="249" y="58.9">22uF 6.3V</text>
<text x="310.8" y="56.2">GND</text>
<text x="69.1" y="63">VBUS</text>
<text x="307.6" y="65.8">1uH 2.5A</text>
<text x="321.6" y="65.9">TP</text>
<text x="326" y="64.8">0.1R 1% 0603</text>
<text x="341.9" y="65.9">TP</text>
<text x="66" y="68.3">USBLC6-2SC6</text>
<text x="110.1" y="68.9">GND</text>
<text x="115.2" y="66.3">GND</text>
<text x="232.1" y="68.9">GND</text>
<text x="244.8" y="68.9">GND</text>
<text x="325.2" y="71.6">22uF 6.3V</text>
<text x="348.8" y="66.8">+3V3</text>
<text x="89.1" y="72.4">22</text>
<text x="180.9" y="74.4">VBAT</text>
<text x="91.7" y="80">22</text>
<text x="192.6" y="79.2">1uF</text>
<text x="197.5" y="81.8">NTC 10k B3950</text>
<text x="321" y="81.6">GND</text>
<text x="196.5" y="89.2">GND</text>
<text x="223.1" y="89.4">1uF</text>
<text x="241.7" y="87.1">VSYS</text>
<text x="23.6" y="95.2" transform="rotate(-90 23.6 95.2)">GND</text>
<text x="31.2" y="95.2" transform="rotate(-90 31.2 95.2)">GND</text>
<text x="71.9" y="92.7" transform="rotate(-90 71.9 92.7)">GND</text>
<text x="211.7" y="91.7">GND</text>
<text x="253.5" y="91.9">1uF</text>
<text x="152.7" y="101.4">1uH 2.5A</text>
<text x="165.5" y="100.3">0R 0805</text>
<text x="227" y="99.3">GND</text>
<text x="257.5" y="101.9">GND</text>
<text x="181.2" y="102.4">VSYS</text>
<text x="322.7" y="107.2">1uF</text>
<text x="152.1" y="112.8">Red 0603</text>
<text x="167.9" y="113">1k</text>
<text x="203.9" y="108.7">VMID</text>
<text x="315" y="109.7">2.2uF</text>
<text x="181.2" y="115.1">VSYS</text>
<text x="310.8" y="119.7">GND</text>
<text x="318.4" y="117.1">GND</text>
<text x="303.2" y="122.2">GND</text>
<text x="166.2" y="131.3">TS-1088 4x3mm</text>
<text x="203.8" y="126.5">VSYS</text>
<text x="266.7" y="126.1">AXP2101</text>
<text x="159.8" y="133.4">510</text>
<text x="155" y="140.2">1nF</text>
<text x="178.7" y="145.1">GND</text>
<text x="150.8" y="150.1">GND</text>
<text x="201.1" y="164.6">+3V3</text>
<text x="265.7" y="162.4">TP</text>
<text x="281" y="162.4">TP</text>
<text x="137.7" y="171.2">LiPo 1S ~400mAh</text>
<text x="161.6" y="172.6">TP</text>
<text x="162.9" y="171.5">0.05R 1% 0805</text>
<text x="181.9" y="172.6">TP</text>
<text x="188.7" y="169.7">VBAT</text>
<text x="215" y="173.2">2.2k</text>
<text x="225.1" y="173.2">2.2k</text>
<text x="235.3" y="173.2">4.7k</text>
<text x="262.3" y="169.7">VSYS</text>
<text x="277.8" y="170.5">GND</text>
<text x="158.4" y="185.7">GND</text>
<text x="153.2" y="191.7" transform="rotate(-90 153.2 191.7)">GND</text>
</g>
<text font-size="1" fill="#939391" x="207.3" y="117.3">0R 0805</text>
<text font-size=".4" fill="#840000" x="151.1" y="177.2">Mounting</text>
</svg>
